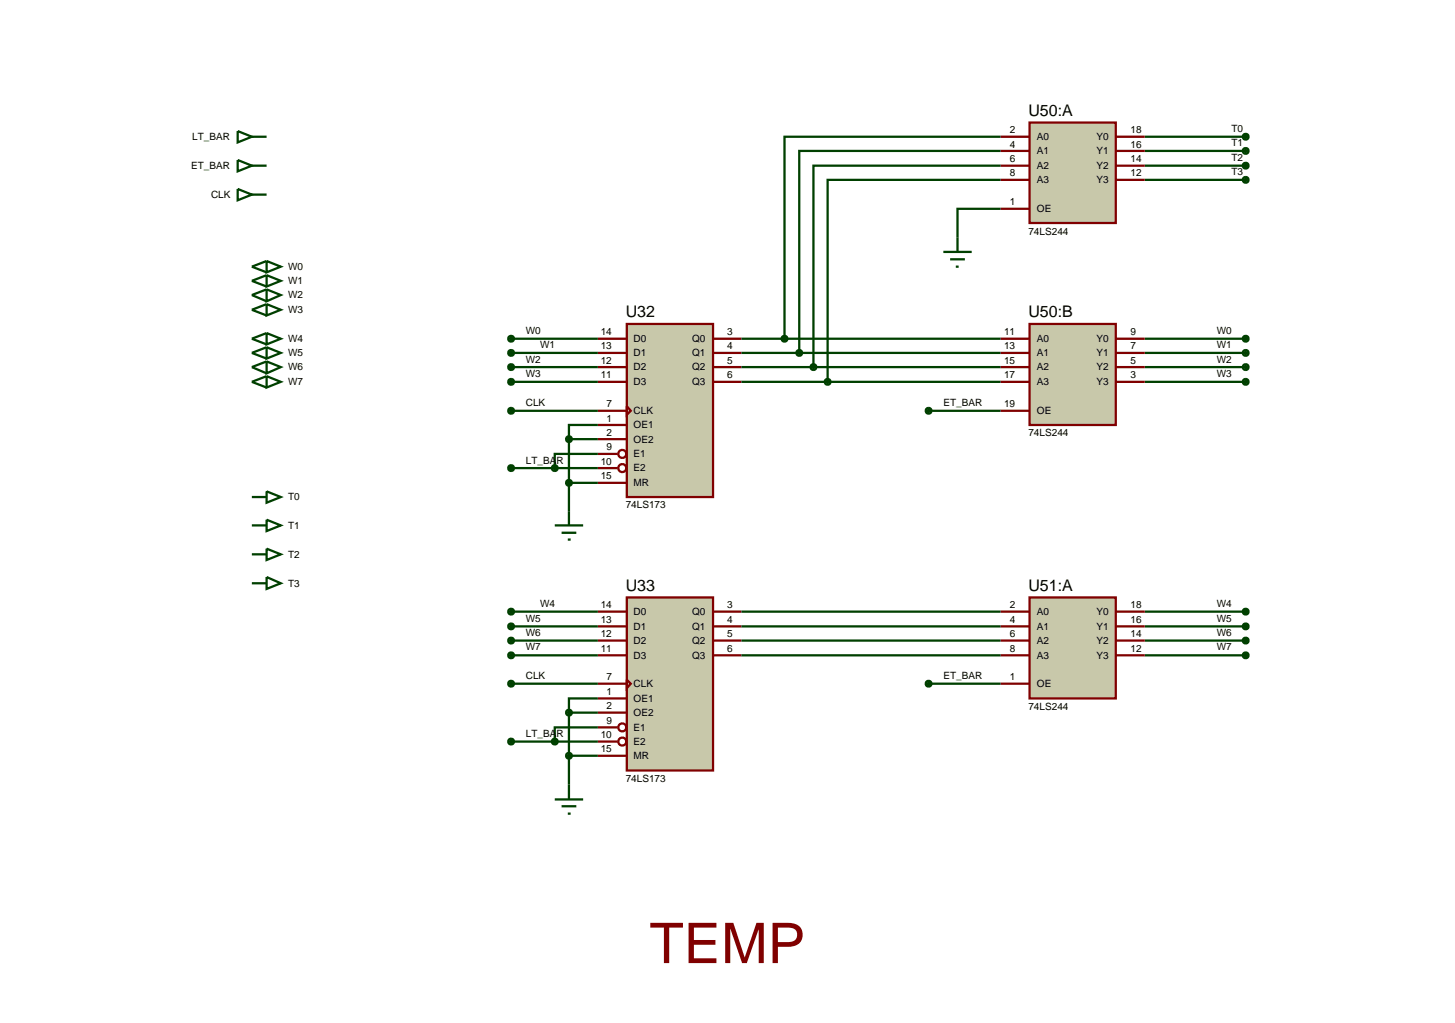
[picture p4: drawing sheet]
<svg xmlns="http://www.w3.org/2000/svg" width="257mm" height="180mm" viewBox="0 0 257 180" stroke-linecap="round" stroke-linejoin="round" font-family="sans-serif">
<g fill="none" stroke="#004000" stroke-width=".4">
<path d="M41.9 23.1l2.5 1-2.5 1zM41.9 28.2l2.5 1-2.5 1zM41.9 33.3l2.5 1-2.5 1zM44.4 24.1h2.6M44.4 29.2h2.6M44.4 34.3h2.6M176.4 24.1h-38.1v35.6M176.4 26.6h-35.5v35.6M176.4 29.2h-33v35.5M176.4 31.7h-30.5v35.6M176.4 36.8h-7.6v5.1M201.8 24.1h17.8"/>
<path d="M201.8 26.6h17.8M201.8 29.2h17.8M201.8 31.7h17.8M90.1 59.7h15.3M130.7 59.7h45.7M201.8 59.7h17.8M90.1 72.4h15.3M90.1 62.2h15.3M90.1 64.7h15.3M90.1 67.3h15.3M100.3 77.4h5.1M100.3 77.4v12.7"/>
<path d="M105.4 74.9h-5.1v2.5M130.7 62.2h45.7M130.7 64.7h45.7M130.7 67.3h45.7M163.7 72.4h12.7M201.8 62.2h17.8M201.8 64.7h17.8M201.8 67.3h17.8M44.4 87.6h2.6M44.4 92.6h2.6M44.4 97.7h2.6M47 86.6l2.5 1-2.5 1z"/>
<path d="M47 91.6l2.5 1-2.5 1zM47 96.7l2.5 1-2.5 1zM90.1 82.5h15.3M100.3 85.1h5.1M105.4 80h-7.6v2.5M44.4 102.8h2.6M47 101.7l2.5 1.1-2.5 1zM90.1 107.8h15.3M90.1 110.4h15.3M90.1 112.9h15.3M90.1 115.5h15.3M130.7 107.8h45.7"/>
<path d="M130.7 110.4h45.7M130.7 112.9h45.7M130.7 115.5h45.7M201.8 107.8h17.8M201.8 110.4h17.8M201.8 112.9h17.8M201.8 115.5h17.8M90.1 130.7h15.3M90.1 120.5h15.3M100.3 125.6h5.1M100.3 125.6v12.7M100.3 133.2h5.1"/>
<path d="M105.4 123.1h-5.1v2.5M105.4 128.2h-7.6v2.5M163.7 120.5h12.7"/>
</g>
<path d="M110.5 57.1h15.2v30.5h-15.2z" fill="#c8c8aa" stroke="#800000" stroke-width=".4"/>
<g fill="none" stroke="#800000" stroke-width=".4">
<path d="M105.4 59.7h5.1M125.7 59.7h5M105.4 62.2h5.1M105.4 64.7h5.1M105.4 67.3h5.1M105.4 72.4h5.1M105.4 74.9h5.1M105.4 77.4h5.1M110.5 71.6l.7 .8-.7 .7zM125.7 62.2h5M125.7 64.7h5M125.7 67.3h5"/>
<path d="M105.4 80h3.5M105.4 82.5h3.5M105.4 85.1h5.1"/>
<circle cx="109.7" cy="80" r=".7"/>
<circle cx="109.7" cy="82.5" r=".7"/>
</g>
<path d="M110.5 105.3h15.2v30.5h-15.2z" fill="#c8c8aa" stroke="#800000" stroke-width=".4"/>
<g fill="none" stroke="#800000" stroke-width=".4">
<path d="M105.4 107.8h5.1M105.4 110.4h5.1M105.4 112.9h5.1M105.4 115.5h5.1M110.5 119.8l.7 .7-.7 .8zM125.7 107.8h5M125.7 110.4h5M125.7 112.9h5M125.7 115.5h5M105.4 120.5h5.1M105.4 123.1h5.1M105.4 125.6h5.1"/>
<path d="M105.4 128.2h3.5M105.4 130.7h3.5M105.4 133.2h5.1"/>
<circle cx="109.7" cy="128.2" r=".7"/>
<circle cx="109.7" cy="130.7" r=".7"/>
</g>
<path d="M181.5 57.1h15.2v17.8h-15.2z" fill="#c8c8aa" stroke="#800000" stroke-width=".4"/>
<path d="M176.4 59.7h5.1M196.7 59.7h5.1M176.4 62.2h5.1M176.4 64.7h5.1M176.4 67.3h5.1M176.4 72.4h5.1M196.7 62.2h5.1M196.7 64.7h5.1M196.7 67.3h5.1" fill="none" stroke="#800000" stroke-width=".4"/>
<path d="M181.5 105.3h15.2v17.8h-15.2z" fill="#c8c8aa" stroke="#800000" stroke-width=".4"/>
<path d="M176.4 107.8h5.1M176.4 110.4h5.1M176.4 112.9h5.1M176.4 115.5h5.1M196.7 107.8h5.1M196.7 110.4h5.1M196.7 112.9h5.1M196.7 115.5h5.1M176.4 120.5h5.1" fill="none" stroke="#800000" stroke-width=".4"/>
<path d="M100 77l.3-.1-.5 .5zM100.3 76.9l.3 .1 .2 .4zM100.8 77.4l-.2 .4-.3 .1zM99.8 77.4l.5 .5-.4-.2z" fill="#004000" stroke="#004000" stroke-width=".4"/>
<path d="M99.8 77.4l.5-.5 .5 .5-.5 .5z" fill="#004000"/>
<path d="M99.9 125.3l.4-.2-.5 .5zM100.3 125.1l.4 .2 .1 .3zM100.8 125.6l-.2 .4-.3 .1zM99.8 125.6l.5 .5-.3-.1z" fill="#004000" stroke="#004000" stroke-width=".4"/>
<path d="M100.3 125.1l.5 .5-.5 .5-.5-.5z" fill="#004000"/>
<path d="M97.8 92.6h5M99 93.9h2.6M100.1 95.1h.5M100.3 90.1v2.5" fill="none" stroke="#004000" stroke-width=".4"/>
<path d="M100 84.7l.3-.1-.5 .5zM100.3 84.6l.4 .2 .1 .3zM100.8 85.1l-.1 .3-.4 .2zM99.8 85.1l.5 .5-.4-.2z" fill="#004000" stroke="#004000" stroke-width=".4"/>
<path d="M100.3 84.6l.5 .5-.5 .5-.5-.5z" fill="#004000"/>
<path d="M100.3 138.3v2.6M97.8 140.9h5M99 142.1h2.6M100.1 143.4h.5" fill="none" stroke="#004000" stroke-width=".4"/>
<path d="M100 132.8l.3-.1-.5 .5zM100.3 132.7l.3 .1 .2 .4zM100.8 133.2l-.1 .3-.4 .2zM99.8 133.2l.5 .5-.4-.2z" fill="#004000" stroke="#004000" stroke-width=".4"/>
<path d="M100.3 132.7l.5 .5-.5 .5-.5-.5z" fill="#004000"/>
<path d="M97.5 82.1l.3-.1-.5 .5zM97.8 82l.3 .1 .2 .4zM97.8 83l.5-.5-.2 .4zM97.3 82.5l.5 .5-.4-.2z" fill="#004000" stroke="#004000" stroke-width=".4"/>
<path d="M97.8 82l.5 .5-.5 .5-.5-.5z" fill="#004000"/>
<path d="M89.7 82.2l.4-.2-.5 .5zM90.1 82l.4 .2 .1 .3zM90.1 83l.5-.5-.2 .4zM89.6 82.5l.5 .5-.3-.1z" fill="#004000" stroke="#004000" stroke-width=".4"/>
<path d="M89.6 82.5l.5-.5 .5 .5-.5 .5z" fill="#004000"/>
<path d="M97.5 130.3l.3-.1-.5 .5zM97.8 130.2l.3 .1 .2 .4zM97.8 131.2l.5-.5-.2 .4zM97.3 130.7l.5 .5-.3-.1z" fill="#004000" stroke="#004000" stroke-width=".4"/>
<path d="M97.8 130.2l.5 .5-.5 .5-.5-.5z" fill="#004000"/>
<path d="M89.8 130.3l.3-.1-.5 .5zM90.1 130.2l.4 .2 .1 .3zM90.6 130.7l-.2 .4-.3 .1zM89.6 130.7l.5 .5-.3-.1z" fill="#004000" stroke="#004000" stroke-width=".4"/>
<path d="M89.6 130.7l.5-.5 .5 .5-.5 .5z" fill="#004000"/>
<path d="M89.7 72.1l.4-.2-.5 .5zM90.1 71.9l.4 .2 .1 .3zM90.1 72.9l.5-.5-.2 .4zM89.6 72.4l.5 .5-.3-.1z" fill="#004000" stroke="#004000" stroke-width=".4"/>
<path d="M89.6 72.4l.5-.5 .5 .5-.5 .5z" fill="#004000"/>
<path d="M89.7 120.2l.4-.2-.5 .5zM90.1 120l.3 .1 .2 .4zM90.6 120.5l-.1 .3-.4 .2zM89.6 120.5l.5 .5-.3-.1z" fill="#004000" stroke="#004000" stroke-width=".4"/>
<path d="M89.6 120.5l.5-.5 .5 .5-.5 .5z" fill="#004000"/>
<path d="M89.7 107.5l.4-.2-.5 .5zM90.1 107.3l.3 .1 .2 .4zM90.6 107.8l-.1 .3-.4 .2zM89.6 107.8l.5 .5-.3-.1z" fill="#004000" stroke="#004000" stroke-width=".4"/>
<path d="M89.6 107.8l.5-.5 .5 .5-.5 .5z" fill="#004000"/>
<path d="M89.7 110.1l.4-.2-.5 .5zM90.1 109.9l.3 .1 .2 .4zM90.6 110.4l-.1 .3-.4 .2zM89.6 110.4l.5 .5-.3-.1z" fill="#004000" stroke="#004000" stroke-width=".4"/>
<path d="M89.6 110.4l.5-.5 .5 .5-.5 .5z" fill="#004000"/>
<path d="M89.7 112.6l.4-.2-.5 .5zM90.1 112.4l.4 .2 .1 .3zM90.1 113.4l.5-.5-.2 .4zM89.6 112.9l.5 .5-.3-.1z" fill="#004000" stroke="#004000" stroke-width=".4"/>
<path d="M89.6 112.9l.5-.5 .5 .5-.5 .5z" fill="#004000"/>
<path d="M89.7 115.2l.4-.2-.5 .5zM90.1 115l.3 .1 .2 .4zM90.1 116l.5-.5-.2 .4zM89.6 115.5l.5 .5-.3-.1z" fill="#004000" stroke="#004000" stroke-width=".4"/>
<path d="M89.6 115.5l.5-.5 .5 .5-.5 .5z" fill="#004000"/>
<path d="M89.7 59.4l.4-.2-.5 .5zM90.1 59.2l.4 .2 .1 .3zM90.1 60.2l.5-.5-.2 .4zM89.6 59.7l.5 .5-.3-.1z" fill="#004000" stroke="#004000" stroke-width=".4"/>
<path d="M89.6 59.7l.5-.5 .5 .5-.5 .5z" fill="#004000"/>
<path d="M89.7 61.9l.4-.2-.5 .5zM90.1 61.7l.3 .1 .2 .4zM90.6 62.2l-.1 .3-.4 .2zM89.6 62.2l.5 .5-.4-.2z" fill="#004000" stroke="#004000" stroke-width=".4"/>
<path d="M89.6 62.2l.5-.5 .5 .5-.5 .5z" fill="#004000"/>
<path d="M89.7 64.4l.4-.2-.5 .5zM90.1 64.2l.3 .1 .2 .4zM90.1 65.2l.5-.5-.2 .4zM89.6 64.7l.5 .5-.3-.1z" fill="#004000" stroke="#004000" stroke-width=".4"/>
<path d="M89.6 64.7l.5-.5 .5 .5-.5 .5z" fill="#004000"/>
<path d="M89.7 67l.4-.2-.5 .5zM90.1 66.8l.3 .1 .2 .4zM90.1 67.8l.5-.5-.2 .4zM89.6 67.3l.5 .5-.3-.1z" fill="#004000" stroke="#004000" stroke-width=".4"/>
<path d="M89.6 67.3l.5-.5 .5 .5-.5 .5z" fill="#004000"/>
<path d="M163.4 72l.3-.1-.5 .5zM163.7 71.9l.4 .2 .1 .3zM163.7 72.9l.5-.5-.2 .4zM163.2 72.4l.5 .5-.3-.1z" fill="#004000" stroke="#004000" stroke-width=".4"/>
<path d="M163.7 71.9l.5 .5-.5 .5-.5-.5z" fill="#004000"/>
<path d="M163.4 120.1l.3-.1-.5 .5zM163.7 120l.3 .1 .2 .4zM163.7 121l.5-.5-.1 .3zM163.2 120.5l.5 .5-.4-.2z" fill="#004000" stroke="#004000" stroke-width=".4"/>
<path d="M163.7 120l.5 .5-.5 .5-.5-.5z" fill="#004000"/>
<path d="M181.5 21.6h15.2v17.7h-15.2z" fill="#c8c8aa" stroke="#800000" stroke-width=".4"/>
<path d="M176.4 24.1h5.1M176.4 26.6h5.1M176.4 29.2h5.1M176.4 31.7h5.1M176.4 36.8h5.1M196.7 24.1h5.1M196.7 26.6h5.1M196.7 29.2h5.1M196.7 31.7h5.1" fill="none" stroke="#800000" stroke-width=".4"/>
<path d="M138 59.3l.3-.1-.5 .5zM138.3 59.2l.4 .2 .1 .3zM138.3 60.2l.5-.5-.2 .4zM137.8 59.7l.5 .5-.4-.2z" fill="#004000" stroke="#004000" stroke-width=".4"/>
<path d="M138.3 59.2l.5 .5-.5 .5-.5-.5z" fill="#004000"/>
<path d="M140.5 61.9l.4-.2-.5 .5zM140.9 61.7l.3 .1 .2 .4zM141.4 62.2l-.1 .3-.4 .2zM140.4 62.2l.5 .5-.4-.2z" fill="#004000" stroke="#004000" stroke-width=".4"/>
<path d="M140.4 62.2l.5-.5 .5 .5-.5 .5z" fill="#004000"/>
<path d="M143.1 64.3l.3-.1-.5 .5zM143.4 64.2l.3 .1 .2 .4zM143.4 65.2l.5-.5-.2 .4zM142.9 64.7l.5 .5-.4-.2z" fill="#004000" stroke="#004000" stroke-width=".4"/>
<path d="M143.4 64.2l.5 .5-.5 .5-.5-.5z" fill="#004000"/>
<path d="M145.5 67l.4-.2-.5 .5zM145.9 66.8l.4 .2 .1 .3zM146.4 67.3l-.1 .3-.4 .2zM145.4 67.3l.5 .5-.3-.1z" fill="#004000" stroke="#004000" stroke-width=".4"/>
<path d="M145.4 67.3l.5-.5 .5 .5-.5 .5z" fill="#004000"/>
<path d="M166.3 44.4h5M167.5 45.7h2.6M168.5 47h.5M168.8 41.9v2.5" fill="none" stroke="#004000" stroke-width=".4"/>
<path d="M219.2 23.8l.4-.2-.5 .5zM219.6 23.6l.3 .1 .2 .4zM219.6 24.6l.5-.5-.1 .3zM219.1 24.1l.5 .5-.4-.2z" fill="#004000" stroke="#004000" stroke-width=".4"/>
<path d="M219.1 24.1l.5-.5 .5 .5-.5 .5z" fill="#004000"/>
<path d="M219.2 26.3l.4-.2-.5 .5zM219.6 26.1l.3 .1 .2 .4zM219.6 27.1l.5-.5-.2 .4zM219.1 26.6l.5 .5-.4-.2z" fill="#004000" stroke="#004000" stroke-width=".4"/>
<path d="M219.1 26.6l.5-.5 .5 .5-.5 .5z" fill="#004000"/>
<path d="M219.2 28.9l.4-.2-.5 .5zM219.6 28.7l.3 .1 .2 .4zM219.6 29.7l.5-.5-.2 .4zM219.1 29.2l.5 .5-.4-.2z" fill="#004000" stroke="#004000" stroke-width=".4"/>
<path d="M219.1 29.2l.5-.5 .5 .5-.5 .5z" fill="#004000"/>
<path d="M219.3 31.3l.3-.1-.5 .5zM219.6 31.2l.4 .2 .1 .3zM219.6 32.2l.5-.5-.2 .4zM219.1 31.7l.5 .5-.4-.2z" fill="#004000" stroke="#004000" stroke-width=".4"/>
<path d="M219.6 31.2l.5 .5-.5 .5-.5-.5z" fill="#004000"/>
<path d="M219.3 59.3l.3-.1-.5 .5zM219.6 59.2l.4 .2 .1 .3zM219.6 60.2l.5-.5-.2 .4zM219.1 59.7l.5 .5-.4-.2z" fill="#004000" stroke="#004000" stroke-width=".4"/>
<path d="M219.6 59.2l.5 .5-.5 .5-.5-.5z" fill="#004000"/>
<path d="M219.2 61.9l.4-.2-.5 .5zM219.6 61.7l.3 .1 .2 .4zM219.6 62.7l.5-.5-.1 .3zM219.1 62.2l.5 .5-.4-.2z" fill="#004000" stroke="#004000" stroke-width=".4"/>
<path d="M219.1 62.2l.5-.5 .5 .5-.5 .5z" fill="#004000"/>
<path d="M219.2 64.4l.4-.2-.5 .5zM219.6 64.2l.3 .1 .2 .4zM219.6 65.2l.5-.5-.2 .4zM219.1 64.7l.5 .5-.4-.2z" fill="#004000" stroke="#004000" stroke-width=".4"/>
<path d="M219.1 64.7l.5-.5 .5 .5-.5 .5z" fill="#004000"/>
<path d="M219.2 67l.4-.2-.5 .5zM219.6 66.8l.3 .1 .2 .4zM219.6 67.8l.5-.5-.2 .4zM219.1 67.3l.5 .5-.4-.2z" fill="#004000" stroke="#004000" stroke-width=".4"/>
<path d="M219.1 67.3l.5-.5 .5 .5-.5 .5z" fill="#004000"/>
<path d="M219.3 107.4l.3-.1-.5 .5zM219.6 107.3l.3 .1 .2 .4zM219.6 108.3l.5-.5-.1 .3zM219.1 107.8l.5 .5-.4-.2z" fill="#004000" stroke="#004000" stroke-width=".4"/>
<path d="M219.6 107.3l.5 .5-.5 .5-.5-.5z" fill="#004000"/>
<path d="M219.3 110l.3-.1-.5 .5zM219.6 109.9l.3 .1 .2 .4zM219.6 110.9l.5-.5-.1 .3zM219.1 110.4l.5 .5-.4-.2z" fill="#004000" stroke="#004000" stroke-width=".4"/>
<path d="M219.6 109.9l.5 .5-.5 .5-.5-.5z" fill="#004000"/>
<path d="M219.2 112.6l.4-.2-.5 .5zM219.6 112.4l.4 .2 .1 .3zM219.6 113.4l.5-.5-.2 .4zM219.1 112.9l.5 .5-.4-.2z" fill="#004000" stroke="#004000" stroke-width=".4"/>
<path d="M219.6 112.4l.5 .5-.5 .5-.5-.5z" fill="#004000"/>
<path d="M219.3 115.1l.3-.1-.5 .5zM219.6 115l.3 .1 .2 .4zM219.6 116l.5-.5-.2 .4zM219.1 115.5l.5 .5-.4-.2z" fill="#004000" stroke="#004000" stroke-width=".4"/>
<path d="M219.6 115l.5 .5-.5 .5-.5-.5z" fill="#004000"/>
<g fill="none" stroke="#004000" stroke-width=".4">
<path d="M47 46l2.5 1-2.5 1zM47 48.5l2.5 1-2.5 1zM47 51l2.5 1-2.5 1.1zM47 53.6l2.5 1-2.5 1zM47 58.7l2.5 1-2.5 1zM47 46l-2.6 1 2.6 1M47 48.5l-2.6 1 2.6 1M47 51l-2.6 1 2.6 1.1M47 53.6l-2.6 1 2.6 1M47 58.7l-2.6 1 2.6 1M47 61.2l2.5 1-2.5 1zM47 63.7l2.5 1-2.5 1.1z"/>
<path d="M47 66.3l2.5 1-2.5 1zM47 61.2l-2.6 1 2.6 1M47 63.7l-2.6 1 2.6 1.1M47 66.3l-2.6 1 2.6 1"/>
</g>
<text font-size="9.9" fill="#800000" x="114.5" y="169.7">TEMP</text>
<g font-size="2.8">
<text x="181.3" y="20.5">U50:A</text>
<text x="110.3" y="56">U32</text>
<text x="181.3" y="56">U50:B</text>
<text x="110.3" y="104.2">U33</text>
<text x="181.3" y="104.2">U51:A</text>
</g>
<g font-size="1.8">
<text x="178" y="23.5">2</text>
<text x="199.3" y="23.5">18</text>
<text x="217.1" y="23.3">T0</text>
<text x="33.7" y="29.8">ET_BAR</text>
<text x="33.9" y="24.7">LT_BAR</text>
<text x="178" y="26">4</text>
<text x="178" y="28.6">6</text>
<text x="182.8" y="24.7">A0</text>
<text x="182.8" y="27.2">A1</text>
<text x="182.8" y="29.8">A2</text>
<text x="193.3" y="24.7">Y0</text>
<text x="193.3" y="27.2">Y1</text>
<text x="193.3" y="29.8">Y2</text>
<text x="199.3" y="26">16</text>
<text x="199.3" y="28.6">14</text>
<text x="217.1" y="25.8">T1</text>
<text x="217.1" y="28.4">T2</text>
<text x="37.2" y="34.9">CLK</text>
<text x="178" y="31.1">8</text>
<text x="182.8" y="32.3">A3</text>
<text x="193.3" y="32.3">Y3</text>
<text x="199.3" y="31.1">12</text>
<text x="217.1" y="30.9">T3</text>
<text x="178" y="36.2">1</text>
<text x="181.3" y="41.4">74LS244</text>
<text x="182.8" y="37.4">OE</text>
<text x="50.8" y="47.6">W0</text>
<text x="50.8" y="50.1">W1</text>
<text x="50.8" y="52.6">W2</text>
<text x="50.8" y="55.2">W3</text>
<text x="92.7" y="58.9">W0</text>
<text x="105.9" y="59.1">14</text>
<text x="128.2" y="59.1">3</text>
<text x="177" y="59.1">11</text>
<text x="199.3" y="59.1">9</text>
<text x="214.5" y="58.9">W0</text>
<text x="50.8" y="60.3">W4</text>
<text x="50.8" y="62.8">W5</text>
<text x="50.8" y="65.3">W6</text>
<text x="92.7" y="63.9">W2</text>
<text x="95.2" y="61.4">W1</text>
<text x="105.9" y="61.6">13</text>
<text x="105.9" y="64.1">12</text>
<text x="111.7" y="60.3">D0</text>
<text x="111.7" y="62.8">D1</text>
<text x="111.7" y="65.3">D2</text>
<text x="122" y="60.3">Q0</text>
<text x="122" y="62.8">Q1</text>
<text x="122" y="65.3">Q2</text>
<text x="128.2" y="61.6">4</text>
<text x="128.2" y="64.1">5</text>
<text x="177" y="61.6">13</text>
<text x="177" y="64.1">15</text>
<text x="182.8" y="60.3">A0</text>
<text x="182.8" y="62.8">A1</text>
<text x="182.8" y="65.3">A2</text>
<text x="193.3" y="60.3">Y0</text>
<text x="193.3" y="62.8">Y1</text>
<text x="193.3" y="65.3">Y2</text>
<text x="199.3" y="61.6">7</text>
<text x="199.3" y="64.1">5</text>
<text x="214.5" y="61.4">W1</text>
<text x="214.5" y="63.9">W2</text>
<text x="50.8" y="67.9">W7</text>
<text x="92.7" y="71.6">CLK</text>
<text x="92.7" y="66.5">W3</text>
<text x="105.9" y="66.7">11</text>
<text x="106.9" y="71.8">7</text>
<text x="111.7" y="67.9">D3</text>
<text x="122" y="67.9">Q3</text>
<text x="128.2" y="66.7">6</text>
<text x="166.3" y="71.6">ET_BAR</text>
<text x="177" y="66.7">17</text>
<text x="177" y="71.8">19</text>
<text x="182.8" y="67.9">A3</text>
<text x="193.3" y="67.9">Y3</text>
<text x="199.3" y="66.7">3</text>
<text x="214.5" y="66.5">W3</text>
<text x="106.9" y="74.3">1</text>
<text x="106.9" y="76.8">2</text>
<text x="111.7" y="73">CLK</text>
<text x="111.7" y="75.5">OE1</text>
<text x="111.7" y="78">OE2</text>
<text x="181.3" y="76.9">74LS244</text>
<text x="182.8" y="73">OE</text>
<text x="92.7" y="81.7">LT_BAR</text>
<text x="105.9" y="81.9">10</text>
<text x="106.9" y="79.4">9</text>
<text x="111.7" y="80.6">E1</text>
<text x="111.7" y="83.1">E2</text>
<text x="50.8" y="88.2">T0</text>
<text x="105.9" y="84.5">15</text>
<text x="110.3" y="89.6">74LS173</text>
<text x="111.7" y="85.7">MR</text>
<text x="50.8" y="93.2">T1</text>
<text x="50.8" y="98.3">T2</text>
<text x="50.8" y="103.4">T3</text>
<text x="95.2" y="107">W4</text>
<text x="105.9" y="107.2">14</text>
<text x="128.2" y="107.2">3</text>
<text x="178" y="107.2">2</text>
<text x="199.3" y="107.2">18</text>
<text x="214.5" y="107">W4</text>
<text x="92.7" y="109.6">W5</text>
<text x="92.7" y="112.1">W6</text>
<text x="105.9" y="109.8">13</text>
<text x="105.9" y="112.3">12</text>
<text x="111.7" y="108.4">D0</text>
<text x="111.7" y="111">D1</text>
<text x="111.7" y="113.5">D2</text>
<text x="122" y="108.4">Q0</text>
<text x="122" y="111">Q1</text>
<text x="122" y="113.5">Q2</text>
<text x="128.2" y="109.8">4</text>
<text x="128.2" y="112.3">5</text>
<text x="178" y="109.8">4</text>
<text x="178" y="112.3">6</text>
<text x="182.8" y="108.4">A0</text>
<text x="182.8" y="111">A1</text>
<text x="182.8" y="113.5">A2</text>
<text x="193.3" y="108.4">Y0</text>
<text x="193.3" y="111">Y1</text>
<text x="193.3" y="113.5">Y2</text>
<text x="199.3" y="109.8">16</text>
<text x="199.3" y="112.3">14</text>
<text x="214.5" y="109.6">W5</text>
<text x="214.5" y="112.1">W6</text>
<text x="92.7" y="119.7">CLK</text>
<text x="92.7" y="114.6">W7</text>
<text x="105.9" y="114.9">11</text>
<text x="106.9" y="119.9">7</text>
<text x="111.7" y="116.1">D3</text>
<text x="122" y="116.1">Q3</text>
<text x="128.2" y="114.9">6</text>
<text x="166.3" y="119.7">ET_BAR</text>
<text x="178" y="114.9">8</text>
<text x="178" y="119.9">1</text>
<text x="182.8" y="116.1">A3</text>
<text x="193.3" y="116.1">Y3</text>
<text x="199.3" y="114.9">12</text>
<text x="214.5" y="114.6">W7</text>
<text x="106.9" y="122.5">1</text>
<text x="106.9" y="125">2</text>
<text x="111.7" y="121.1">CLK</text>
<text x="111.7" y="123.7">OE1</text>
<text x="181.3" y="125.1">74LS244</text>
<text x="182.8" y="121.1">OE</text>
<text x="92.7" y="129.9">LT_BAR</text>
<text x="105.9" y="130.1">10</text>
<text x="106.9" y="127.6">9</text>
<text x="111.7" y="126.2">OE2</text>
<text x="111.7" y="128.8">E1</text>
<text x="111.7" y="131.3">E2</text>
<text x="105.9" y="132.6">15</text>
<text x="110.3" y="137.8">74LS173</text>
<text x="111.7" y="133.8">MR</text>
</g>
</svg>
